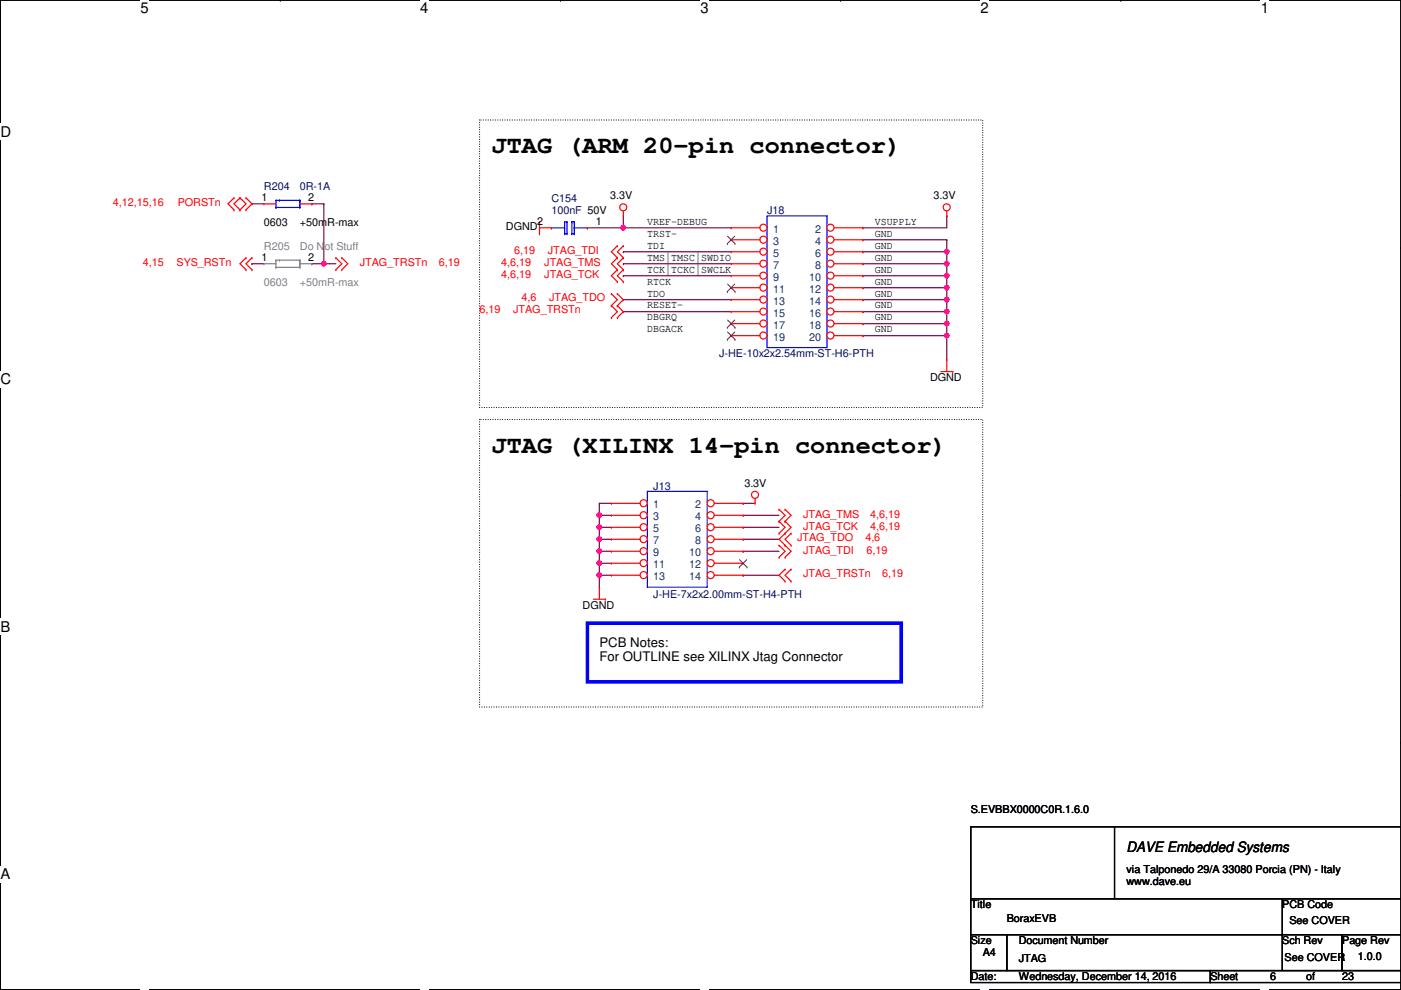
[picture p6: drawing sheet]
<svg xmlns="http://www.w3.org/2000/svg" width="297mm" height="210mm" viewBox="0 0 297 210" stroke-linecap="round" stroke-linejoin="round" font-family="sans-serif">
<path d="M.1 0h296.9v209.8h-296.9z" fill="none" stroke="#000" stroke-width=".25"/>
<g fill="#fff">
<path d="M29.8 0h1.7v3.5h-1.7z"/>
<path d="M29.8 209.8l1.7 .1z"/>
</g>
<path d="M59.4 0h.1M59.4 209.8h.1" fill="none" stroke="#000" stroke-width=".25"/>
<g fill="#fff">
<path d="M89.1 0h1.7v3.5h-1.7z"/>
<path d="M89.1 209.8l1.7 .1z"/>
</g>
<path d="M118.8 0h.1M118.8 209.8h.1" fill="none" stroke="#000" stroke-width=".25"/>
<g fill="#fff">
<path d="M148.5 0h1.7v3.5h-1.7z"/>
<path d="M148.5 209.8l1.7 .1z"/>
</g>
<path d="M178.2 0h.1M178.2 209.8h.1" fill="none" stroke="#000" stroke-width=".25"/>
<g fill="#fff">
<path d="M207.9 0h1.7v3.5h-1.7z"/>
<path d="M207.9 209.8l1.7 .1z"/>
</g>
<path d="M237.6 0h.1M237.6 209.8h.1" fill="none" stroke="#000" stroke-width=".25"/>
<g fill="#fff">
<path d="M267.3 0h1.7v3.5h-1.7z"/>
<path d="M267.3 209.8l1.7 .1z"/>
<path d="M.1 26.2h2.2v3.5h-2.2z"/>
<path d="M297 26.2l.1 3.5z"/>
<path d="M.1 78.7h2.2v3.5h-2.2z"/>
<path d="M297 78.7l.1 3.5z"/>
</g>
<path d="M.1 52.5h.1M297 52.5h.1" fill="none" stroke="#000" stroke-width=".25"/>
<g fill="#fff">
<path d="M.1 131.1h2.1v3.5h-2.1z"/>
<path d="M297 131.1l.1 3.5z"/>
</g>
<path d="M.1 104.9h.1M297 104.9h.1" fill="none" stroke="#000" stroke-width=".25"/>
<path d="M.1 104.9h.1M297 104.9h.1" fill="none" stroke="#000" stroke-width=".21"/>
<g fill="#fff">
<path d="M.1 183.6h2.1v3.5h-2.1z"/>
<path d="M297 183.6l.1 3.5z"/>
</g>
<path d="M.1 157.4h.1M297 157.4h.1" fill="none" stroke="#000" stroke-width=".25"/>
<path d="M101.7 25.4h106.7v61h-106.7zM101.7 88.9h106.7v61h-106.7z" fill="none" stroke="#000" stroke-width=".25" stroke-dasharray="0 .5"/>
<path d="M124.5 132.1h66.6v12.5h-66.6z" fill="none" stroke="#00f" stroke-width=".76"/>
<path d="M183 50.8h.1M183 50.8h17.7M200.7 53.4h.1M200.7 50.8h.1M200.7 50.8v5.1M200.7 71.2h.1M200.7 71.2v5" fill="none" stroke="#7f0040" stroke-width=".25"/>
<circle cx="200.7" cy="53.4" r=".49" fill="#f0f"/>
<circle cx="200.7" cy="53.4" r=".49" fill="none" stroke="#f0f" stroke-width=".25"/>
<path d="M183 71.2h.1M183 71.2h17.7" fill="none" stroke="#7f0040" stroke-width=".25"/>
<circle cx="200.7" cy="71.1" r=".49" fill="#f0f"/>
<circle cx="200.7" cy="71.1" r=".49" fill="none" stroke="#f0f" stroke-width=".25"/>
<path d="M183 68.6h.1M183 68.6h17.7" fill="none" stroke="#7f0040" stroke-width=".25"/>
<circle cx="200.7" cy="68.6" r=".49" fill="#f0f"/>
<circle cx="200.7" cy="68.6" r=".49" fill="none" stroke="#f0f" stroke-width=".25"/>
<path d="M183 66.1h.1M183 66.1h17.7" fill="none" stroke="#7f0040" stroke-width=".25"/>
<circle cx="200.7" cy="66.1" r=".49" fill="#f0f"/>
<circle cx="200.7" cy="66.1" r=".49" fill="none" stroke="#f0f" stroke-width=".25"/>
<path d="M183 63.5h.1M183 63.5h17.7M200.7 66.1h.1M200.7 66.1v2.5" fill="none" stroke="#7f0040" stroke-width=".25"/>
<circle cx="200.7" cy="63.5" r=".49" fill="#f0f"/>
<circle cx="200.7" cy="63.5" r=".49" fill="none" stroke="#f0f" stroke-width=".25"/>
<path d="M183 61h.1M183 61h17.7M200.7 63.5h.1M200.7 63.5v2.6" fill="none" stroke="#7f0040" stroke-width=".25"/>
<circle cx="200.7" cy="61" r=".49" fill="#f0f"/>
<circle cx="200.7" cy="61" r=".49" fill="none" stroke="#f0f" stroke-width=".25"/>
<path d="M183 58.5h.1M183 58.5h17.7M200.7 58.5h.1M200.7 58.5v2.5" fill="none" stroke="#7f0040" stroke-width=".25"/>
<circle cx="200.7" cy="58.4" r=".49" fill="#f0f"/>
<circle cx="200.7" cy="58.4" r=".49" fill="none" stroke="#f0f" stroke-width=".25"/>
<path d="M183 55.9h.1M183 55.9h17.7" fill="none" stroke="#7f0040" stroke-width=".25"/>
<circle cx="200.7" cy="55.9" r=".49" fill="#f0f"/>
<circle cx="200.7" cy="55.9" r=".49" fill="none" stroke="#f0f" stroke-width=".25"/>
<path d="M132.2 45.8h.1M132.2 48.3h.1M132.2 45.8v2.5M132.2 48.3h22.8M183 53.4h.1M183 53.4h17.7" fill="none" stroke="#7f0040" stroke-width=".25"/>
<circle cx="132.1" cy="48.3" r=".49" fill="#f0f"/>
<circle cx="132.1" cy="48.3" r=".49" fill="none" stroke="#f0f" stroke-width=".25"/>
<g fill="none" stroke="#7f0040" stroke-width=".25">
<path d="M132.2 53.4h.1M132.2 55.9h.1M132.2 58.5h.1M132.2 53.4h22.8M132.2 55.9h22.8M132.2 58.5h22.8M183 48.3h.1M200.7 45.8h.1M200.7 55.9h.1M200.7 45.8v2.5h-17.7M200.7 55.9v2.6M132.2 63.5h.1"/>
<path d="M132.2 66.1h.1M132.2 63.5h22.8M132.2 66.1h22.8M157.6 109.3h.1M157.6 111.8h.1M157.6 114.3h.1M157.6 116.9h.1M157.6 109.3h7.6M157.6 111.8h7.6M157.6 114.3h7.6M157.6 116.9h7.6M127.1 122h.1"/>
<path d="M127.1 122v2.5M127.1 122h2.5"/>
</g>
<circle cx="127.1" cy="121.9" r=".49" fill="#f0f"/>
<circle cx="127.1" cy="121.9" r=".49" fill="none" stroke="#f0f" stroke-width=".25"/>
<path d="M127.1 109.3h.1M127.1 109.3v2.5" fill="none" stroke="#7f0040" stroke-width=".25"/>
<circle cx="127.1" cy="111.8" r=".49" fill="#f0f"/>
<circle cx="127.1" cy="111.8" r=".49" fill="none" stroke="#f0f" stroke-width=".25"/>
<circle cx="127.1" cy="109.2" r=".49" fill="#f0f"/>
<circle cx="127.1" cy="109.2" r=".49" fill="none" stroke="#f0f" stroke-width=".25"/>
<path d="M127.1 106.7h.1M127.1 109.3h.1M127.1 111.8h.1M127.1 114.3h.1M127.1 106.7h2.5M127.1 109.3h2.5M127.1 111.8h2.5M127.1 111.8v2.5M127.1 114.3h2.5" fill="none" stroke="#7f0040" stroke-width=".25"/>
<circle cx="127.1" cy="114.3" r=".49" fill="#f0f"/>
<circle cx="127.1" cy="114.3" r=".49" fill="none" stroke="#f0f" stroke-width=".25"/>
<path d="M127.1 116.9h.1M127.1 116.9v2.5M127.1 116.9h2.5" fill="none" stroke="#7f0040" stroke-width=".25"/>
<circle cx="127.1" cy="116.9" r=".49" fill="#f0f"/>
<circle cx="127.1" cy="116.9" r=".49" fill="none" stroke="#f0f" stroke-width=".25"/>
<path d="M127.1 119.4h.1M127.1 119.4h2.5" fill="none" stroke="#7f0040" stroke-width=".25"/>
<circle cx="127.1" cy="119.4" r=".49" fill="#f0f"/>
<circle cx="127.1" cy="119.4" r=".49" fill="none" stroke="#f0f" stroke-width=".25"/>
<path d="M53.4 43.2h.1M53.4 55.9h.1M53.4 43.2h2.6M53.4 55.9h2.6M68.7 55.9h.1M68.7 43.2h.1M68.7 55.9h2.5M68.7 43.2v12.7M157.6 106.7h.1M157.6 106.7h2.5M157.6 122h.1M157.6 122h7.6" fill="none" stroke="#7f0040" stroke-width=".25"/>
<circle cx="68.6" cy="55.9" r=".49" fill="#f0f"/>
<circle cx="68.6" cy="55.9" r=".49" fill="none" stroke="#f0f" stroke-width=".25"/>
<g fill="none" stroke="#7f0040" stroke-width=".25">
<path d="M66.1 43.2h.1M66.1 55.9h.1M66.1 43.2h2.6M66.1 55.9h2.6M124.5 48.3h.1M124.5 48.3h7.7M200.7 68.6h.1M200.7 61h.1M200.7 61v2.5M200.7 68.6v2.6M127.1 119.4h.1M127.1 106.7h.1"/>
<path d="M127.1 114.3h.1M127.1 106.7v2.6M127.1 114.3v2.6M127.1 119.4v2.6"/>
</g>
<g fill="none" stroke="#f00" stroke-width=".25">
<path d="M49.6 42h.1M49.6 44.5h.1M49.6 42l-1.3 1.2 1.3 1.3M50.9 42h.1M50.9 44.5h.1M50.9 42l1.3 1.2-1.3 1.3M50.9 42l-1.3 1.2 1.3 1.3M52.2 44.5h.1M52.2 42h.1M52.2 57.2h.1M52.2 54.7h.1M52.2 42l1.2 1.2-1.2 1.3"/>
<path d="M52.2 54.7l-1.3 1.2 1.3 1.3M53.4 57.2h.1M53.4 54.7h.1M53.4 54.7l-1.2 1.2 1.2 1.3M56 43.2h.1M56 43.2h2.5M63.6 43.2h2.5M66.1 43.2h.1M71.2 54.7h.1M71.2 57.2h.1M71.2 54.7l1.3 1.2-1.3 1.3M72.5 54.7h.1"/>
<path d="M72.5 57.2h.1M72.5 54.7l1.2 1.2-1.2 1.3M114.4 49.6h.1M114.4 48.3h2.5M114.4 47v2.6M116.9 48.3h.1M124.5 48.3h.1M130.9 54.7h.1M130.9 57.2h.1M130.9 59.7h.1M130.9 52.1h.1M130.9 54.7l-1.3 1.2 1.3 1.3"/>
<path d="M130.9 57.2l-1.3 1.3 1.3 1.2M130.9 52.1l-1.3 1.3 1.3 1.3M132.2 45.8h.1M132.2 54.7h.1M132.2 57.2h.1M132.2 59.7h.1M132.2 52.1h.1M132.2 44.7v1.1M132.2 54.7l-1.3 1.2 1.3 1.3M132.2 57.2l-1.3 1.3 1.3 1.2M132.2 52.1l-1.3 1.3 1.3 1.3M200.7 45.8h.1"/>
<path d="M200.7 44.7v1.1M129.6 64.8h.1M129.6 62.3h.1M129.6 67.4h.1M129.6 62.3l1.3 1.2-1.3 1.3M129.6 64.8l1.3 1.3-1.3 1.3M130.9 62.3h.1M130.9 64.8h.1M130.9 67.4h.1M130.9 62.3l1.3 1.2-1.3 1.3M130.9 64.8l1.3 1.3-1.3 1.3M199.5 78.8h2.5"/>
<path d="M200.7 76.2h.1M200.7 76.2v2.6M202 78.8h.1M160.1 106.7h.1M160.1 105.7v1M165.2 115.6h.1M165.2 118.2h.1M165.2 110.5h.1M165.2 113.1h.1M165.2 108h.1M165.2 115.6l1.3 1.3-1.3 1.3M165.2 110.5l1.3 1.3-1.3 1.3"/>
<path d="M165.2 108l1.3 1.3-1.3 1.2M166.5 113.1h.1M166.5 115.6h.1M166.5 118.2h.1M166.5 110.5h.1M166.5 108h.1M166.5 110.5l1.2 1.3-2.5 2.5 2.5 2.6-1.2 1.3M166.5 108l1.2 1.3-1.2 1.2M167.7 115.6h.1M167.7 113.1h.1M167.7 113.1l-1.2 1.2 1.2 1.3M125.8 127h2.6"/>
<path d="M127.1 124.5h.1M127.1 124.5v2.5M128.4 127h.1M166.5 120.7h.1M166.5 123.2h.1M166.5 120.7l-1.3 1.3 1.3 1.2M167.7 123.2h.1M167.7 120.7h.1M167.7 120.7l-1.2 1.3 1.2 1.2"/>
<circle cx="132.1" cy="44" r=".75"/>
<circle cx="200.7" cy="44" r=".75"/>
<circle cx="160.1" cy="104.9" r=".75"/>
</g>
<path d="M236.3 175.3h.1M236.3 175.3v15.2M297.1 175.3h-91.3v15.2h91.3h-91.3v7.7h91.3h-12.5v7.6h12.5h-40.5v2.5h40.5M205.8 198.2h7.6v7.6h-7.6zM213.4 198.2h71.2v7.6h-71.2zM271.9 198.2h.1M271.9 190.5h.1M271.9 190.5v15.3M205.8 205.8h50.8v2.5h-50.8z" fill="none" stroke="#000" stroke-width=".25"/>
<g fill="none" stroke="#00f" stroke-width=".25">
<path d="M58.5 44h.1M58.5 42.5h.1M58.5 42.5h5.1M58.5 44h5.1M58.5 42.5v1.5M59.3 42.5h.1M63.6 42.5h.1M63.6 44h.1M63.6 42.5v1.5M116.9 48.3h2.8M119.7 48.3h.1M119.7 49.6h.1"/>
<path d="M119.7 47h.1M119.7 49.6h.5M119.7 47h.5M119.7 47v2.6M120.2 49.6h.1M120.2 47h.1M120.2 47v2.6M121.2 49.6h.1M121.2 47h.1M121.2 49.6h.5M121.2 47v2.6M121.2 47h.5"/>
<path d="M121.7 48.3h.1M121.7 49.6h.1M121.7 47h.1M121.7 48.3h2.8M121.7 47v2.6M162.6 45.8h12.7v27.9h-12.7z"/>
</g>
<g fill="none" stroke="#7f7f7f" stroke-width=".25">
<path d="M56 55.9h.1M56 55.9h2.5M58.5 56.7h.1M58.5 55.2h.1M58.5 55.2h5.1M58.5 56.7h5.1M58.5 55.2v1.5M59.3 55.2h.1M63.6 55.2h.1M63.6 56.7h.1M63.6 55.2v1.5M63.6 55.9h2.5"/>
<path d="M66.1 55.9h.1"/>
</g>
<circle cx="161.9" cy="48.3" r=".75" fill="#fff"/>
<g fill="none" stroke="#f00" stroke-width=".25">
<path d="M155 48.3h.1M155 48.3h6.1"/>
<circle cx="161.9" cy="48.3" r=".75"/>
</g>
<circle cx="176.1" cy="48.3" r=".75" fill="#fff"/>
<g fill="none" stroke="#f00" stroke-width=".25">
<path d="M176.9 48.3h6.1M183 48.3h.1"/>
<circle cx="176.1" cy="48.3" r=".75"/>
</g>
<circle cx="161.9" cy="50.8" r=".75" fill="#fff"/>
<g fill="none" stroke="#f00" stroke-width=".25">
<path d="M155 50.8h.1M155 50.8h6.1"/>
<circle cx="161.9" cy="50.8" r=".75"/>
</g>
<path d="M154.2 51.6h.1M154.3 50.1l1.5 1.5M155.8 50.1l-1.6 1.5M155.8 51.6h.1" fill="none" stroke="#7f4000" stroke-width=".21"/>
<circle cx="176.1" cy="50.8" r=".75" fill="#fff"/>
<g fill="none" stroke="#f00" stroke-width=".25">
<path d="M176.9 50.8h6.1M183 50.8h.1"/>
<circle cx="176.1" cy="50.8" r=".75"/>
</g>
<circle cx="161.9" cy="53.4" r=".75" fill="#fff"/>
<g fill="none" stroke="#f00" stroke-width=".25">
<path d="M155 53.4h.1M155 53.4h6.1"/>
<circle cx="161.9" cy="53.4" r=".75"/>
</g>
<circle cx="176.1" cy="53.4" r=".75" fill="#fff"/>
<g fill="none" stroke="#f00" stroke-width=".25">
<path d="M176.9 53.4h6.1M183 53.4h.1"/>
<circle cx="176.1" cy="53.4" r=".75"/>
</g>
<circle cx="161.9" cy="55.9" r=".75" fill="#fff"/>
<g fill="none" stroke="#f00" stroke-width=".25">
<path d="M155 55.9h.1M155 55.9h6.1"/>
<circle cx="161.9" cy="55.9" r=".75"/>
</g>
<circle cx="176.1" cy="55.9" r=".75" fill="#fff"/>
<g fill="none" stroke="#f00" stroke-width=".25">
<path d="M176.9 55.9h6.1M183 55.9h.1"/>
<circle cx="176.1" cy="55.9" r=".75"/>
</g>
<circle cx="161.9" cy="58.4" r=".75" fill="#fff"/>
<g fill="none" stroke="#f00" stroke-width=".25">
<path d="M155 58.5h.1M155 58.5h6.1"/>
<circle cx="161.9" cy="58.4" r=".75"/>
</g>
<circle cx="176.1" cy="58.4" r=".75" fill="#fff"/>
<g fill="none" stroke="#f00" stroke-width=".25">
<path d="M176.9 58.5h6.1M183 58.5h.1"/>
<circle cx="176.1" cy="58.4" r=".75"/>
</g>
<circle cx="161.9" cy="61" r=".75" fill="#fff"/>
<g fill="none" stroke="#f00" stroke-width=".25">
<path d="M155 61h.1M155 61h6.1"/>
<circle cx="161.9" cy="61" r=".75"/>
</g>
<path d="M154.2 61.8h.1M154.3 60.2l1.5 1.6M155.8 60.2l-1.6 1.6M155.8 61.8h.1" fill="none" stroke="#7f4000" stroke-width=".21"/>
<circle cx="176.1" cy="61" r=".75" fill="#fff"/>
<g fill="none" stroke="#f00" stroke-width=".25">
<path d="M176.9 61h6.1M183 61h.1"/>
<circle cx="176.1" cy="61" r=".75"/>
</g>
<circle cx="161.9" cy="63.5" r=".75" fill="#fff"/>
<g fill="none" stroke="#f00" stroke-width=".25">
<path d="M155 63.5h.1M155 63.5h6.1"/>
<circle cx="161.9" cy="63.5" r=".75"/>
</g>
<circle cx="176.1" cy="63.5" r=".75" fill="#fff"/>
<g fill="none" stroke="#f00" stroke-width=".25">
<path d="M176.9 63.5h6.1M183 63.5h.1"/>
<circle cx="176.1" cy="63.5" r=".75"/>
</g>
<circle cx="161.9" cy="66.1" r=".75" fill="#fff"/>
<g fill="none" stroke="#f00" stroke-width=".25">
<path d="M155 66.1h.1M155 66.1h6.1"/>
<circle cx="161.9" cy="66.1" r=".75"/>
</g>
<circle cx="176.1" cy="66.1" r=".75" fill="#fff"/>
<g fill="none" stroke="#f00" stroke-width=".25">
<path d="M176.9 66.1h6.1M183 66.1h.1"/>
<circle cx="176.1" cy="66.1" r=".75"/>
</g>
<circle cx="161.9" cy="68.6" r=".75" fill="#fff"/>
<g fill="none" stroke="#f00" stroke-width=".25">
<path d="M155 68.6h.1M155 68.6h6.1"/>
<circle cx="161.9" cy="68.6" r=".75"/>
</g>
<path d="M154.2 69.4h.1M154.3 67.9l1.5 1.5M155.8 67.9l-1.6 1.5M155.8 69.4h.1" fill="none" stroke="#7f4000" stroke-width=".21"/>
<circle cx="176.1" cy="68.6" r=".75" fill="#fff"/>
<g fill="none" stroke="#f00" stroke-width=".25">
<path d="M176.9 68.6h6.1M183 68.6h.1"/>
<circle cx="176.1" cy="68.6" r=".75"/>
</g>
<circle cx="161.9" cy="71.1" r=".75" fill="#fff"/>
<g fill="none" stroke="#f00" stroke-width=".25">
<path d="M155 71.2h.1M155 71.2h6.1"/>
<circle cx="161.9" cy="71.1" r=".75"/>
</g>
<path d="M154.2 72h.1M154.3 70.4l1.5 1.6M155.8 70.4l-1.6 1.6M155.8 72h.1" fill="none" stroke="#7f4000" stroke-width=".21"/>
<circle cx="176.1" cy="71.1" r=".75" fill="#fff"/>
<g fill="none" stroke="#f00" stroke-width=".25">
<path d="M176.9 71.2h6.1M183 71.2h.1"/>
<circle cx="176.1" cy="71.1" r=".75"/>
</g>
<path d="M137.2 104.2h12.7v20.3h-12.7z" fill="none" stroke="#00f" stroke-width=".25"/>
<circle cx="136.5" cy="106.7" r=".75" fill="#fff"/>
<g fill="none" stroke="#f00" stroke-width=".25">
<path d="M129.6 106.7h.1M129.6 106.7h6.1"/>
<circle cx="136.5" cy="106.7" r=".75"/>
</g>
<circle cx="150.7" cy="106.7" r=".75" fill="#fff"/>
<g fill="none" stroke="#f00" stroke-width=".25">
<path d="M151.5 106.7h6.1M157.6 106.7h.1"/>
<circle cx="150.7" cy="106.7" r=".75"/>
</g>
<circle cx="136.5" cy="109.2" r=".75" fill="#fff"/>
<g fill="none" stroke="#f00" stroke-width=".25">
<path d="M129.6 109.3h.1M129.6 109.3h6.1"/>
<circle cx="136.5" cy="109.2" r=".75"/>
</g>
<circle cx="150.7" cy="109.2" r=".75" fill="#fff"/>
<g fill="none" stroke="#f00" stroke-width=".25">
<path d="M151.5 109.3h6.1M157.6 109.3h.1"/>
<circle cx="150.7" cy="109.2" r=".75"/>
</g>
<circle cx="136.5" cy="111.8" r=".75" fill="#fff"/>
<g fill="none" stroke="#f00" stroke-width=".25">
<path d="M129.6 111.8h.1M129.6 111.8h6.1"/>
<circle cx="136.5" cy="111.8" r=".75"/>
</g>
<circle cx="150.7" cy="111.8" r=".75" fill="#fff"/>
<g fill="none" stroke="#f00" stroke-width=".25">
<path d="M151.5 111.8h6.1M157.6 111.8h.1"/>
<circle cx="150.7" cy="111.8" r=".75"/>
</g>
<circle cx="136.5" cy="114.3" r=".75" fill="#fff"/>
<g fill="none" stroke="#f00" stroke-width=".25">
<path d="M129.6 114.3h.1M129.6 114.3h6.1"/>
<circle cx="136.5" cy="114.3" r=".75"/>
</g>
<circle cx="150.7" cy="114.3" r=".75" fill="#fff"/>
<g fill="none" stroke="#f00" stroke-width=".25">
<path d="M151.5 114.3h6.1M157.6 114.3h.1"/>
<circle cx="150.7" cy="114.3" r=".75"/>
</g>
<circle cx="136.5" cy="116.9" r=".75" fill="#fff"/>
<g fill="none" stroke="#f00" stroke-width=".25">
<path d="M129.6 116.9h.1M129.6 116.9h6.1"/>
<circle cx="136.5" cy="116.9" r=".75"/>
</g>
<circle cx="150.7" cy="116.9" r=".75" fill="#fff"/>
<g fill="none" stroke="#f00" stroke-width=".25">
<path d="M151.5 116.9h6.1M157.6 116.9h.1"/>
<circle cx="150.7" cy="116.9" r=".75"/>
</g>
<circle cx="136.5" cy="119.4" r=".75" fill="#fff"/>
<g fill="none" stroke="#f00" stroke-width=".25">
<path d="M129.6 119.4h.1M129.6 119.4h6.1"/>
<circle cx="136.5" cy="119.4" r=".75"/>
</g>
<circle cx="150.7" cy="119.4" r=".75" fill="#fff"/>
<g fill="none" stroke="#f00" stroke-width=".25">
<path d="M151.5 119.4h6.1M157.6 119.4h.1"/>
<circle cx="150.7" cy="119.4" r=".75"/>
</g>
<path d="M156.8 118.7l1.6 1.5M158.3 118.7l-1.5 1.5M156.8 120.2h.1M158.4 120.2h.1" fill="none" stroke="#7f4000" stroke-width=".21"/>
<circle cx="136.5" cy="121.9" r=".75" fill="#fff"/>
<g fill="none" stroke="#f00" stroke-width=".25">
<path d="M129.6 122h.1M129.6 122h6.1"/>
<circle cx="136.5" cy="121.9" r=".75"/>
</g>
<circle cx="150.7" cy="121.9" r=".75" fill="#fff"/>
<g fill="none" stroke="#f00" stroke-width=".25">
<path d="M151.5 122h6.1M157.6 122h.1"/>
<circle cx="150.7" cy="121.9" r=".75"/>
</g>
<circle cx="200.7" cy="53.4" r=".49" fill="#f0f"/>
<circle cx="200.7" cy="53.4" r=".49" fill="none" stroke="#f0f" stroke-width=".25"/>
<circle cx="200.7" cy="71.1" r=".49" fill="#f0f"/>
<circle cx="200.7" cy="71.1" r=".49" fill="none" stroke="#f0f" stroke-width=".25"/>
<circle cx="200.7" cy="68.6" r=".49" fill="#f0f"/>
<circle cx="200.7" cy="68.6" r=".49" fill="none" stroke="#f0f" stroke-width=".25"/>
<circle cx="200.7" cy="66.1" r=".49" fill="#f0f"/>
<circle cx="200.7" cy="66.1" r=".49" fill="none" stroke="#f0f" stroke-width=".25"/>
<circle cx="200.7" cy="63.5" r=".49" fill="#f0f"/>
<circle cx="200.7" cy="63.5" r=".49" fill="none" stroke="#f0f" stroke-width=".25"/>
<circle cx="200.7" cy="61" r=".49" fill="#f0f"/>
<circle cx="200.7" cy="61" r=".49" fill="none" stroke="#f0f" stroke-width=".25"/>
<circle cx="200.7" cy="58.4" r=".49" fill="#f0f"/>
<circle cx="200.7" cy="58.4" r=".49" fill="none" stroke="#f0f" stroke-width=".25"/>
<circle cx="200.7" cy="55.9" r=".49" fill="#f0f"/>
<circle cx="200.7" cy="55.9" r=".49" fill="none" stroke="#f0f" stroke-width=".25"/>
<circle cx="132.1" cy="48.3" r=".49" fill="#f0f"/>
<circle cx="132.1" cy="48.3" r=".49" fill="none" stroke="#f0f" stroke-width=".25"/>
<circle cx="127.1" cy="121.9" r=".49" fill="#f0f"/>
<circle cx="127.1" cy="121.9" r=".49" fill="none" stroke="#f0f" stroke-width=".25"/>
<circle cx="127.1" cy="111.8" r=".49" fill="#f0f"/>
<circle cx="127.1" cy="111.8" r=".49" fill="none" stroke="#f0f" stroke-width=".25"/>
<circle cx="127.1" cy="109.2" r=".49" fill="#f0f"/>
<circle cx="127.1" cy="109.2" r=".49" fill="none" stroke="#f0f" stroke-width=".25"/>
<circle cx="127.1" cy="114.3" r=".49" fill="#f0f"/>
<circle cx="127.1" cy="114.3" r=".49" fill="none" stroke="#f0f" stroke-width=".25"/>
<circle cx="127.1" cy="116.9" r=".49" fill="#f0f"/>
<circle cx="127.1" cy="116.9" r=".49" fill="none" stroke="#f0f" stroke-width=".25"/>
<circle cx="127.1" cy="119.4" r=".49" fill="#f0f"/>
<circle cx="127.1" cy="119.4" r=".49" fill="none" stroke="#f0f" stroke-width=".25"/>
<circle cx="68.6" cy="55.9" r=".49" fill="#f0f"/>
<circle cx="68.6" cy="55.9" r=".49" fill="none" stroke="#f0f" stroke-width=".25"/>
<g font-size="5.3">
<text x="104.2" y="32.5">JTAG (ARM 20-pin connector)</text>
<text x="104.2" y="96">JTAG (XILINX 14-pin connector)</text>
</g>
<g font-size="3.1">
<text x="29.8" y="2.8">5</text>
<text x="89.1" y="2.8">4</text>
<text x="148.5" y="2.8">3</text>
<text x="207.9" y="2.8">2</text>
<text x="267.3" y="2.8">1</text>
<text x=".1" y="29">D</text>
<text x=".1" y="81.5">C</text>
<text x=".1" y="133.9">B</text>
<text x=".1" y="186.4">A</text>
</g>
<text font-size="3" x="238.8" y="180.6">DAVE Embedded Systems</text>
<g font-size="2.8">
<text x="127.1" y="137.2">PCB Notes:</text>
<text x="127.1" y="140.1">For OUTLINE see XILINX Jtag Connector</text>
</g>
<g font-size="2.3" fill="#00007f">
<text x="56" y="40.2">R204</text>
<text x="63.6" y="40.2">0R-1A</text>
<text x="116.9" y="42.8">C154</text>
<text x="116.9" y="45.3">100nF 50V</text>
<text x="162.6" y="45.3">J18</text>
<text x="152.5" y="75.8">J-HE-10x2x2.54mm-ST-H6-PTH</text>
<text x="138.5" y="104">J13</text>
<text x="138.5" y="126.8">J-HE-7x2x2.00mm-ST-H4-PTH</text>
</g>
<g font-size="2.3" fill="#f00">
<text x="24" y="43.8">4,12,15,16</text>
<text x="37.7" y="43.8">PORSTn</text>
<text x="109" y="53.9">6,19</text>
<text x="116.2" y="53.9">JTAG_TDI</text>
<text x="30.3" y="56.5">4,15</text>
<text x="37.4" y="56.5">SYS_RSTn</text>
<text x="76.3" y="56.5">JTAG_TRSTn</text>
<text x="93" y="56.5">6,19</text>
<text x="106.3" y="56.5">4,6,19</text>
<text x="106.3" y="59">4,6,19</text>
<text x="115.4" y="56.5">JTAG_TMS</text>
<text x="115.4" y="59">JTAG_TCK</text>
<text x="110.6" y="63.8">4,6</text>
<text x="116.4" y="63.8">JTAG_TDO</text>
<text x="101.7" y="66.4">6,19</text>
<text x="108.8" y="66.4">JTAG_TRSTn</text>
<text x="170.3" y="112.4">JTAG_TCK</text>
<text x="170.3" y="109.8">JTAG_TMS</text>
<text x="184.5" y="112.4">4,6,19</text>
<text x="184.5" y="109.8">4,6,19</text>
<text x="169" y="114.6">JTAG_TDO</text>
<text x="170.3" y="117.4">JTAG_TDI</text>
<text x="183.5" y="114.6">4,6</text>
<text x="183.7" y="117.4">6,19</text>
<text x="170.3" y="122.3">JTAG_TRSTn</text>
<text x="187" y="122.3">6,19</text>
</g>
<g font-size="2.3">
<text x="55.5" y="42.7">1</text>
<text x="56" y="47.8">0603</text>
<text x="63.6" y="47.8">+50mR-max</text>
<text x="65.4" y="42.7">2</text>
<text x="113.9" y="47.8">2</text>
<text x="126.3" y="47.8">1</text>
<text x="129.4" y="42.2">3.3V</text>
<text x="137.2" y="47.6">VREF-DEBUG</text>
<text x="185.5" y="47.6">VSUPPLY</text>
<text x="197.9" y="42.2">3.3V</text>
<text x="107.3" y="48.9">DGND</text>
<text x="137.2" y="50.2">TRST-</text>
<text x="137.2" y="52.7">TDI</text>
<text x="185.5" y="50.2">GND</text>
<text x="185.5" y="52.7">GND</text>
<text x="55.5" y="55.4">1</text>
<text x="65.4" y="55.4">2</text>
<text x="137.2" y="55.2">TMS|TMSC|SWDIO</text>
<text x="137.2" y="57.8">TCK|TCKC|SWCLK</text>
<text x="185.5" y="55.2">GND</text>
<text x="185.5" y="57.8">GND</text>
<text x="137.2" y="60.3">RTCK</text>
<text x="137.2" y="62.9">TDO</text>
<text x="137.2" y="65.4">RESET-</text>
<text x="185.5" y="60.3">GND</text>
<text x="185.5" y="62.9">GND</text>
<text x="185.5" y="65.4">GND</text>
<text x="137.2" y="67.9">DBGRQ</text>
<text x="137.2" y="70.5">DBGACK</text>
<text x="185.5" y="67.9">GND</text>
<text x="185.5" y="70.5">GND</text>
<text x="197.2" y="80.9">DGND</text>
<text x="157.8" y="103.2">3.3V</text>
<text x="123.5" y="129.1">DGND</text>
<text x="205.8" y="172.3">S.EVBBX0000C0R.1.6.0</text>
<text x="238.8" y="185">via Talponedo 29/A 33080 Porcia (PN) - Italy</text>
<text x="238.8" y="187.5">www.dave.eu</text>
<text x="205.8" y="192.6">Title</text>
<text x="213.4" y="195.4">BoraxEVB</text>
<text x="271.9" y="192.6">PCB Code</text>
<text x="273.4" y="195.9">See COVER</text>
<text x="205.8" y="200.2">Size</text>
<text x="208.4" y="202.8">A4</text>
<text x="216" y="200.2">Document Number</text>
<text x="271.9" y="200.2">Sch Rev</text>
<text x="272.4" y="203.8">See COVER</text>
<text x="284.6" y="200.2">Page Rev</text>
<text x="287.9" y="203.5">1.0.0</text>
<text x="205.8" y="207.9">Date:</text>
<text x="216" y="204">JTAG</text>
<text x="216" y="207.9">Wednesday, December 14, 2016</text>
<text x="256.6" y="207.9">Sheet</text>
<text x="269.3" y="207.9">6</text>
<text x="276.9" y="207.9">of</text>
<text x="284.6" y="207.9">23</text>
</g>
<g font-size="2.3" fill="#7f7f7f">
<text x="56" y="52.9">R205</text>
<text x="63.6" y="52.9">Do Not Stuff</text>
<text x="56" y="60.5">0603</text>
<text x="63.6" y="60.5">+50mR-max</text>
</g>
<g font-size="2.3" fill="#00407f">
<text x="163.9" y="49.4">1</text>
<text x="163.9" y="51.9">3</text>
<text x="172.8" y="49.4">2</text>
<text x="172.8" y="51.9">4</text>
<text x="163.9" y="54.4">5</text>
<text x="163.9" y="57">7</text>
<text x="163.9" y="59.5">9</text>
<text x="171.5" y="59.5">10</text>
<text x="172.8" y="54.4">6</text>
<text x="172.8" y="57">8</text>
<text x="163.9" y="62.1">11</text>
<text x="163.9" y="64.6">13</text>
<text x="171.5" y="62.1">12</text>
<text x="171.5" y="64.6">14</text>
<text x="163.9" y="67.1">15</text>
<text x="163.9" y="69.7">17</text>
<text x="171.5" y="67.1">16</text>
<text x="171.5" y="69.7">18</text>
<text x="163.9" y="72.2">19</text>
<text x="171.5" y="72.2">20</text>
<text x="138.5" y="107.8">1</text>
<text x="147.4" y="107.8">2</text>
<text x="138.5" y="110.3">3</text>
<text x="138.5" y="112.9">5</text>
<text x="147.4" y="110.3">4</text>
<text x="147.4" y="112.9">6</text>
<text x="138.5" y="115.4">7</text>
<text x="138.5" y="117.9">9</text>
<text x="146.1" y="117.9">10</text>
<text x="147.4" y="115.4">8</text>
<text x="138.5" y="120.5">11</text>
<text x="138.5" y="123">13</text>
<text x="146.1" y="120.5">12</text>
<text x="146.1" y="123">14</text>
</g>
</svg>
